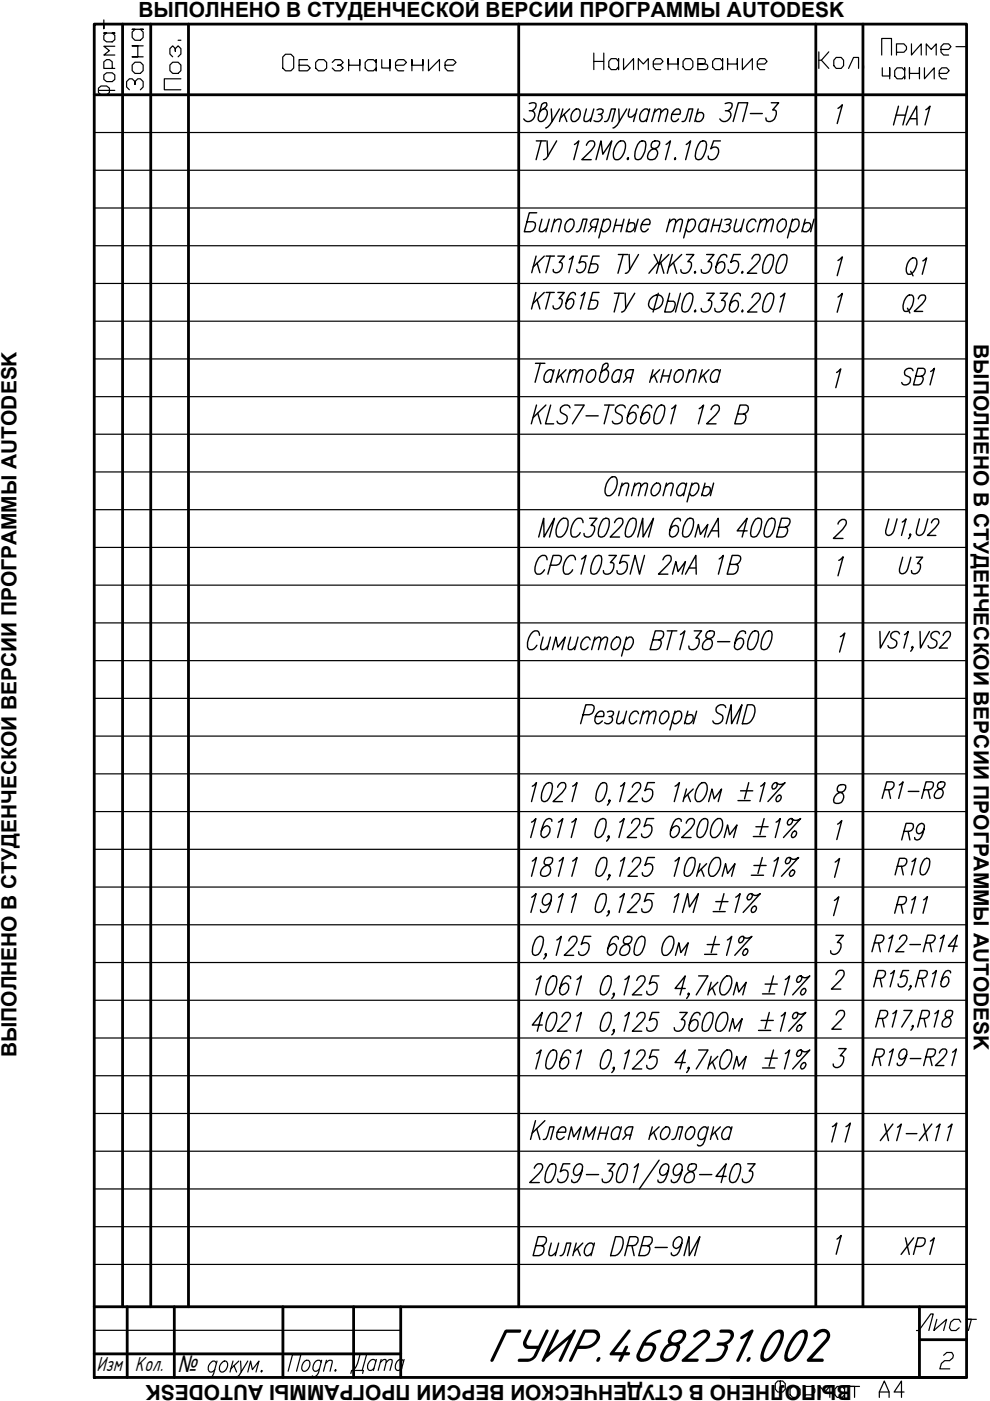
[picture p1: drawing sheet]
<svg xmlns="http://www.w3.org/2000/svg" width="210mm" height="297mm" viewBox="0 0 210 297" stroke-linecap="round" stroke-linejoin="round" font-family="sans-serif">
<!-- layer: 0 -->
<g fill="none" stroke="#000" stroke-width=".59">
<path d="M20 5.1h184.9v286.9h-184.9zM26 5.1v272M32 5.1v272M40 5.1v272M110 5.1v272M173 5.1v272M183 5.1v272M20 20.1h184.9M20 277.1h184.9M27 277.1v14.9M37 277.1v14.9M60 277.1v14.9"/>
<path d="M75 277.1v14.9M85 277.1v14.9M194.9 277.1v14.9M20 287h65M154.9 292h50"/>
</g>
<g fill="none" stroke="#000" stroke-width=".25">
<path d="M20 5.1v15M40 5.1h70M173 5.1h10M20 28.1h184.9M20 36.1h184.9M20 44.1h184.9M20 52.1h184.9M20 60.1h184.9M20 68.1h184.9M20 76.1h184.9M20 84.1h184.9M20 92.1h184.9"/>
<path d="M20 100.1h184.9M20 108.1h184.9M20 116.1h184.9M20 124.1h184.9M20 132.1h184.9M20 140.1h184.9M20 148.1h184.9M20 156.1h184.9M20 164.1h184.9M20 172.1h184.9M20 180.1h184.9M20 188.1h184.9"/>
<path d="M20 196.1h184.9M20 204.1h184.9M20 212.1h184.9M20 220.1h184.9M20 228.1h184.9M20 236.1h184.9M20 244.1h184.9M20 252.1h184.9M20 260.1h184.9M20 268.1h184.9M20 282.1h65M20 287h65"/>
<path d="M20 292h184.9M200.1 287.3l.6-.5h1.1l.3 .5-.1 .6-.7 .6h-1l-.7 .6-.3 1.1h2.1"/>
</g>
<g fill="none" stroke="#000" stroke-width=".3">
<path d="M112.2 22l.6-.2 .8 .2a1.29 1.29 0 0 1-.8 1.5 1.17 1.17 0 0 1 .6 1.1 1.17 1.17 0 0 1-.8 1 1.11 1.11 0 0 1-1.6-.4M112.2 23.5h.6M115.2 23.1h.4a1.64 1.64 0 0 1-.7 2.7h-.4l-.2-.2-.2-.6 .8-2.8a.67 .67 0 0 1 1-.2 1.35 1.35 0 0 1-1 1.3l-.4 .4M116.9 23.1l.2 2.7 1.5-2.7M117.1 25.8a2.06 2.06 0 0 1-1.4 1.3M119.3 23.1l-.7 2.7M119.6 24.2l.6 1.6M120.8 23.1l-2 1.9M121.5 23.7l.7-.6h.4a1.6 1.6 0 0 1 .3 1.7 1.6 1.6 0 0 1-1.4 1 1.38 1.38 0 0 1 0-2.1zM124.3 23.1l-.5 1.9v.6l.2 .2h.5l.9-.8M125.9 23.1l-.7 2.7M126.6 23.3l.4-.2h.5l.3 .2a.76 .76 0 0 1-.9 .9"/>
<path d="M127.3 24.2l.3 .4a1.05 1.05 0 0 1-.5 1.1 1.05 1.05 0 0 1-1.2-.1M128.2 25.8l.6-.2 .8-2.5h.9l-.7 2.7M131.2 23.1l.1 2.7 1.6-2.7M131.3 25.8a2.06 2.06 0 0 1-1.3 1.3M133.5 23.1l-.3 1v.5l.2 .2h.5l.9-.7M135 23.1l-.7 2.7M137.6 23.7l-.4-.6a1.6 1.6 0 0 0-1.4 1 1.6 1.6 0 0 0 .3 1.7h.4l.7-.6M137.8 23.1l-.8 2.7M138.7 23.9l.9-.8h.3l.2 .2v.6l-.5 1.9M138.9 23.1l-.7 2.7M140.1 23.9l1-.8 .5 .2v.6l-.5 1.9M142.5 24.2h1.6a.71 .71 0 0 0 .1-.8 .71 .71 0 0 0-.7-.3 1.88 1.88 0 0 0-1 2.5l.2 .2h.5l.7-.6"/>
<path d="M144.6 25.8l.6-.2 .8-2.5h.9l-.7 2.7M147.7 24.2a.76 .76 0 0 1 .9-.4 .76 .76 0 0 1 .6 .8 1.08 1.08 0 0 1-1.7 1l-.1-.2M148 23.1l-.7 2.7M153.8 22l.6-.2 .8 .2a1.27 1.27 0 0 1-.9 1.5 1 1 0 0 1 .3 1.7 1.16 1.16 0 0 1-2 0M153.8 23.5h.5M155.4 25.8l1.1-4h2l-1 4M159.1 24.1h2.5M163.5 21.8h1.6l-1.3 1.5 .7 .2a1.57 1.57 0 0 1-.3 1.7 1.57 1.57 0 0 1-1.7 .4l-.1-.6M177.7 23l.9-.8-1.1 4M113.8 45.1h-1.6l-1 4h1.2a1.43 1.43 0 0 0 1-1.9l-.4-.2h-1.3M114.9 46.5l-.6 2.4 .3 .2h.4l1-.7M116.5 46.5l-.8 2.6"/>
<path d="M117.4 47.2l.9-.7h.4l.3 .1v.4l-.6 2.1M117.6 46.5l-.7 2.6M120.1 47l.8-.5h.4a1.63 1.63 0 0 1-1.1 2.6 1.39 1.39 0 0 1-.1-2.1zM122.2 49.1l.6-.2 .3-.5 .5-1.9h.9l-.8 2.6M125.6 48.2l-.8 .9M126.4 48.2h-.8a.94 .94 0 0 1-.4-1 .94 .94 0 0 1 .8-.7h.9l-.7 2.6M127.9 47l.7-.5h.4a1.1 1.1 0 0 1 .3 1.5 1.48 1.48 0 0 1-1.4 1.1l-.4-.6M128 46.5l-1 3.9M130.4 47.8h1.6M130.7 46.5l-.7 2.6M131.1 54h2M132.1 54l-1.1 3.9"/>
<path d="M132.3 46.5l-.7 2.6M133.1 47.6a.78 .78 0 0 1 1.1-.4 .78 .78 0 0 1 .3 1.2 .91 .91 0 0 1-.7 .7 .91 .91 0 0 1-1-.3M133.4 54l.1 3.2M133.4 46.5l-.6 2.6M135.3 46.5l-.7 2.6M135.4 54l-1.9 3.2a1.02 1.02 0 0 1-.9 .7M136 47.6h1.7a.71 .71 0 0 0 .1-.8 .71 .71 0 0 0-.8-.3 1.92 1.92 0 0 0-.9 2.4l.2 .2h.4l.8-.6M138.7 54l1 2 2.1-2M139.5 55.7l-1.9 2.2M139.7 56h.1M140.1 55.7l.7 2.2M140.3 54l-1.1 3.9"/>
<path d="M141.8 47.2l.9-.7 .6 .1v.6l-.6 1.9M142 46.5l-.7 2.6M142.5 54l-1 3.9M142.8 55.7l.7 2.2M143.3 47.2l.8-.7 .6 .1-.6 2.5M144.5 54l-2.7 2.6M145.5 54h1.6l-1.3 1.5 .7 .2a1.59 1.59 0 0 1-.3 1.7 1.59 1.59 0 0 1-1.7 .4l-.1-.6M145.9 47l.7-.5h.4a1.64 1.64 0 0 1-.7 2.6h-.4l-.4-.6M146 46.5l-1.1 3.9M147.4 57.6l.1 .2-.2 .1-.1-.1zM149.8 54h1.6l-1.3 1.5 .7 .2a1.59 1.59 0 0 1-.3 1.7 1.59 1.59 0 0 1-1.7 .4l-.1-.6M150.2 47l-.5-.5a1.76 1.76 0 0 0-1.4 2.4l.3 .2h.4l.7-.6"/>
<path d="M150.3 46.5l-.7 2.6M151.1 47.8h1.6M151.5 46.5l-.8 2.6M153 46.5l-.7 2.6M153.7 46.6l.5-.1 .8 .1a.8 .8 0 0 1-1 1M154.1 54.5v-.4l-.4-.1-.8 .1a5.2 5.2 0 0 0-1.1 3.3l.1 .4a1.23 1.23 0 0 0 1.8-1.2l-.2-.9a.94 .94 0 0 0-1.4 .3l-.3 .6M154.4 47.6l.4 .4a1.06 1.06 0 0 1-.6 1 1.06 1.06 0 0 1-1.1-.1M156.2 46.5l-.5 1.9v.5l.2 .2h.4l.9-.7M157 54h-1.5l-.6 1.7a.95 .95 0 0 1 1.7 .2 1.72 1.72 0 0 1-1.7 2l-.4-.1-.1-.6M157.2 57.8l.2-.2 .1 .2-.2 .1zM157.7 46.5l-.7 2.6M159.4 54.9l.1-.2a1.03 1.03 0 0 1 1.5-.6 1.16 1.16 0 0 1-.2 1.4l-2.3 2.4h1.9"/>
<path d="M160.3 47l-.4-.5a1.6 1.6 0 0 0-1.4 .9 1.6 1.6 0 0 0 .2 1.7h.5l.7-.6M161.1 47.2l.9-.7 .6 .1-.6 2.5M161.3 46.5l-.7 2.6M162.5 47.2l.9-.7 .6 .1v.6l-.6 1.9M162.8 54.1l.4-.1 .7 .1a4.5 4.5 0 0 1-1 3.7l-.4 .1-.7-.1a4.1 4.1 0 0 1 1-3.7zM165.1 47l.8-.5h.4a1.6 1.6 0 0 1 .3 1.7 1.6 1.6 0 0 1-1.5 .9 1.45 1.45 0 0 1 0-2.1zM165.6 54.1l.5-.1 .7 .1a4.1 4.1 0 0 1-1 3.7l-.5 .1-.7-.1a4.5 4.5 0 0 1 1-3.7zM167.9 47l.7-.5h.4a1.63 1.63 0 0 1-1.1 2.6l-.4-.6M168 46.5l-1 3.9M170.4 47.6a.79 .79 0 0 1 .9-.4 .79 .79 0 0 1 .6 .8 1.34 1.34 0 0 1-1.5 1.1l-.3-.3M170.7 46.5l-.7 2.6M172.6 46.5l-.7 2.6"/>
<path d="M177.7 55.2l.9-.7-1.1 3.9M177.4 79l.9-.8-1.1 4M177.7 63l.9-.8-1.1 4M129.1 101.7a.97 .97 0 0 1 1.5-.4 3.2 3.2 0 0 1-1.3 3.8h-.6a2.3 2.3 0 0 1 .2-3zM131.7 103.2l.9-.8h.5l.2 .2v.4l-.5 2.1M131.9 102.4l-.7 2.7M134.4 103.2l.9-.8 .5 .2v.6l-.5 1.9M134.6 102.4l-.7 2.7M135.8 103.2l.9-.8 .6 .2-.6 2.5M138.9 102.6l.7-.2a1.1 1.1 0 0 1 .3 1.6 1.48 1.48 0 0 1-1.4 1.1 1.63 1.63 0 0 1 .4-2.5zM141.1 103.2l.9-.8 .7 .2v.4l-.5 2.1M141.3 102.4l-.7 2.7"/>
<path d="M145.5 103l-.5-.6a1.76 1.76 0 0 0-1.4 2.5l.3 .2h.4l.7-.6M145.6 102.4l-.7 2.7M146.6 103l.7-.6h.4a1.64 1.64 0 0 1-.7 2.7h-.4l-.4-.6M146.7 102.4l-1 4M149.1 103.6a.8 .8 0 0 1 1.2-.4 .8 .8 0 0 1 .2 1.1 .95 .95 0 0 1-.7 .8 .95 .95 0 0 1-1-.4M149.5 102.4l-.7 2.7M151.3 102.4l-.7 2.7M177.7 111.1a1.09 1.09 0 0 1 1.6-.8 1.05 1.05 0 0 1-.2 1.4l-2.4 2.5h2M177.8 118.8l1-.7-1.1 4M188.5 110l-.7 2.5 .2 .9a1.01 1.01 0 0 0 1.5-.9l.7-2.5M191.3 110.7l.8-.7-1 3.5M193.1 113.4l-.2 .1-.1-.1 .2-.2a.9 .9 0 0 1-.4 1"/>
<path d="M194.9 110l-.6 2.5v.5l.1 .4a1.04 1.04 0 0 0 1.6-.9l.7-2.5M197.5 110.9v-.2a.82 .82 0 0 1 .7-.7 .82 .82 0 0 1 .8 .3 1.52 1.52 0 0 1-.7 1.6l-1.7 1.6h1.8M114.4 134.7l-.2-.8a1.26 1.26 0 0 0-1.8 .8 3 3 0 0 0-.3 2.9 1.17 1.17 0 0 0 1.7-.8M115.1 135.1l-.5 1.9v.6l.3 .1h.4l.9-.7M116.7 135.1l-.7 2.6M117.1 137.7l.8-2.6 .4 2.1 1.5-2.1-.7 2.6M121 135.1l-.5 1.9v.6l.2 .1h.5l.8-.7M122.6 135.1l-.8 2.6M125.1 135.7l-.4-.6a1.75 1.75 0 0 0-1.4 2.5l.7 .1 .7-.5M125.9 135.8l1-.7 .5 .2v.5l-.5 1.9M126.2 135.1l-.8 2.6M127.4 135.8l.9-.7h.3l.2 .2-.5 2.4"/>
<path d="M130 135.7l.7-.6h.4a1.13 1.13 0 0 1 .3 1.5 1.19 1.19 0 0 1-1.6 1 1.7 1.7 0 0 1 .2-1.9zM132.7 135.7l.7-.6h.5a1.64 1.64 0 0 1-.8 2.6h-.4l-.4-.5M132.8 135.1l-1 4M138.4 135.7h1.3a1.22 1.22 0 0 0 .9-1.8l-.4-.1h-1.3l-1.1 3.9h1.3a1.44 1.44 0 0 0 1-1.9l-.4-.1M141.5 133.8h2M142.5 133.8l-1.1 3.9M144.3 134.5l.9-.7-1.1 3.9M147.2 133.8h1.6l-1.3 1.5h.5a1.51 1.51 0 0 1-.1 1.8 1.51 1.51 0 0 1-1.7 .5l-.2-.6M150 133.9a.85 .85 0 0 0-.1 1.4 1.26 1.26 0 0 1 1.1 1.5 1.26 1.26 0 0 1-1.6 .9l-.3-.1a1.72 1.72 0 0 1 1.7-2.3 1.12 1.12 0 0 0 .6-1.4l-.4-.1zM152.1 136h2.6M158.1 134.3l-.1-.4-.4-.1-.7 .1a5.6 5.6 0 0 0-1.2 3.3l.2 .4 .4 .1a1.6 1.6 0 0 0 1.2-2.2 .94 .94 0 0 0-1.4 .3l-.3 .6M159.6 133.9l.5-.1 .6 .1a4.5 4.5 0 0 1-.9 3.7l-.5 .1-.7-.1a4.1 4.1 0 0 1 1-3.7z"/>
<path d="M162.4 133.9l.5-.1 .7 .1a4.1 4.1 0 0 1-1 3.7l-.5 .1-.6-.1a4.5 4.5 0 0 1 .9-3.7zM178.2 135l.9-.8-1.1 4M186.6 133.9v3.5l2-3.5M190.7 134.4a.93 .93 0 0 0-1.4-.4 .93 .93 0 0 0-.1 1.4l.6 .3a.99 .99 0 0 1-.1 1.6 .99 .99 0 0 1-1.4-.4M191.8 134.6l.8-.7-1 3.5M193.5 137.2l-.1 .2-.1-.2 .2-.1a.9 .9 0 0 1-.4 1M195.1 133.9l.1 3.5 1.9-3.5M199.2 134.4a.93 .93 0 0 0-1.4-.4 .93 .93 0 0 0-.1 1.4l.6 .3a.99 .99 0 0 1-.1 1.6 .99 .99 0 0 1-1.4-.4M200 134.7v-.1a.82 .82 0 0 1 .7-.7 .82 .82 0 0 1 .8 .3 1.78 1.78 0 0 1-.7 1.5l-1.7 1.7h1.8M123.6 151.5h1.3a1.44 1.44 0 0 0 1-1.9l-.4-.2h-1.3l-1.1 4M126.2 151.9h1.8a.74 .74 0 0 0 0-.8 .74 .74 0 0 0-.7-.3 1.85 1.85 0 0 0-1 2.4l.2 .2h.5l.7-.5M128.8 150.9l.4-.1 .8 .1a.76 .76 0 0 1-.9 1"/>
<path d="M129.5 151.9a.85 .85 0 0 1 .4 .9 .85 .85 0 0 1-.8 .6h-.5l-.4-.2M131.3 150.8l-.6 2.4 .3 .2h.4l.9-.7M132.8 150.8l-.7 2.6M135.4 151.3l-.4-.5a1.63 1.63 0 0 0-1.2 2.6h.5l.7-.5M136.2 151.5l.9-.7 .5 .1v.6l-.5 1.9M136.4 150.8l-.7 2.6M137.6 151.5l1-.7 .5 .1v.6l-.5 1.9M140.3 151.3l.7-.5h.4a1.64 1.64 0 0 1-.7 2.6h-.4a1.13 1.13 0 0 1-.3-1.5zM143 151.3l.7-.5h.4a1.6 1.6 0 0 1 .3 1.7 1.6 1.6 0 0 1-1.4 .9l-.5-.5M143.1 150.8l-1.1 4M145.5 151.9a.76 .76 0 0 1 .9-.4 .76 .76 0 0 1 .6 .8 1.08 1.08 0 0 1-1.7 .9l-.1-.1M145.8 150.8l-.7 2.6"/>
<path d="M147.7 150.8l-.7 2.6M153.9 150a1.05 1.05 0 0 0-1.6-.4 1.05 1.05 0 0 0-.2 1.6l.8 .3a1.12 1.12 0 0 1-.1 1.7 1.12 1.12 0 0 1-1.7-.3M154 153.4l1-4 .1 4 2.2-4-1 4M158.5 149.4h1a1.26 1.26 0 0 1 .6 1.5 2.4 2.4 0 0 1-2.7 2.5zM112.7 174.3l.9-.7-1.1 4M112.9 166.7l.8-.8-1 4.1M115.9 166.1l.4-.2 .7 .2a4.4 4.4 0 0 1-1 3.6l-.4 .3-.7-.3a4 4 0 0 1 1-3.6zM117 174.1v-.3l-.4-.2-.8 .2a6 6 0 0 0-1.1 3.2l.5 .6a1.59 1.59 0 0 0 1.2-2.3l-.4-.2a1.52 1.52 0 0 0-1.2 1.1M118.2 166.9l.1-.2a1.05 1.05 0 0 1 1.5-.6 1.11 1.11 0 0 1-.2 1.4l-2.3 2.5h2M118.4 174.3l.9-.7-1.1 4M121.2 174.3l1-.7-1.1 4M121.4 166.7l.9-.8-1 4.1"/>
<path d="M127.3 173.8l.5-.2 .6 .2a4 4 0 0 1-1 3.6l-.4 .2-.7-.2a4.4 4.4 0 0 1 1-3.6zM127.4 166.1l.5-.2 .7 .2a4 4 0 0 1-1 3.6l-.5 .3-.7-.3a4.4 4.4 0 0 1 1-3.6zM129.2 177.4l-.3 .2v-.2l.2-.2a1 1 0 0 1-.5 1.1M129.3 169.7l-.2 .3-.1-.3 .2-.1a1.19 1.19 0 0 1-.4 1.1M131.4 174.3l.9-.7-1.1 4M131.6 166.7l.9-.8-1.1 4.1M133.9 174.5a1.09 1.09 0 0 1 1.7-.7 1.11 1.11 0 0 1-.3 1.3l-2.3 2.5h2M134.1 166.9a1.09 1.09 0 0 1 1.6-.8 1.11 1.11 0 0 1-.2 1.4l-2.4 2.5h2M138.6 173.6h-1.4l-.6 1.7a.97 .97 0 0 1 1.6 .2 1.73 1.73 0 0 1-1.7 2.1l-.4-.2-.1-.6M138.8 165.9h-1.5l-.6 1.8a.97 .97 0 0 1 1.7 .1 1.73 1.73 0 0 1-1.7 2.2l-.4-.3-.1-.5M143.1 166.7l1-.8-1.1 4.1M144.4 174.1v-.3l-.6-.2a3 3 0 0 0-1.6 2.6l-.1 .8 .2 .4 .4 .2a1.59 1.59 0 0 0 1.1-2.3l-.3-.2a1.61 1.61 0 0 0-1.3 1.1"/>
<path d="M145.5 174.5v-.2a1.05 1.05 0 0 1 1.6-.5 1.11 1.11 0 0 1-.2 1.3l-2.4 2.5h2M145.5 167.3l-.7 2.7M145.8 168.4l.6 1.6M147 167.3l-2 1.9M148.2 166.5a.97 .97 0 0 1 1.5-.4 3.1 3.1 0 0 1-1.3 3.9h-.6a2.3 2.3 0 0 1 .2-3.1zM148.8 173.8l.5-.2 .7 .2a4.4 4.4 0 0 1-1 3.6l-.5 .2-.6-.2a4 4 0 0 1 .9-3.6zM150.2 170l.8-2.7 .4 2.1 1.6-2.1-.7 2.7M151.5 174.1a.97 .97 0 0 1 1.5-.3 3.2 3.2 0 0 1-1.3 3.8h-.6a2.3 2.3 0 0 1 .1-3.1zM153.5 177.6l.8-2.7 .4 2.1 1.6-2.1-.8 2.7M156.5 169.7h2.5M157 167.7h2.6M158.7 165.9l-.8 3.5"/>
<path d="M159.7 177.4h2.6M160.3 175.3h2.6M161.3 166.7l.9-.8-1.1 4.1M162 173.6l-.9 3.4M164.5 174.3l.9-.7-1 4M164.6 165.9a.89 .89 0 0 1-.8 1.4 .89 .89 0 0 1 .8-1.4 1.19 1.19 0 0 0 1.9 0l-3.7 4.1M164.8 168.8l.7-.2a.89 .89 0 0 1-.8 1.4l-.2-.4zM167.9 173.6a.89 .89 0 0 1-.8 1.3 .89 .89 0 0 1 .8-1.3 1.23 1.23 0 0 0 1.9 0l-3.7 4M168.1 176.4l.6-.2a.89 .89 0 0 1-.8 1.4l-.1-.4zM177.6 174.7l.9-.7-1.1 4M177.8 166.5a.88 .88 0 0 0 0 1.4 1.26 1.26 0 0 1 1.1 1.5 1.26 1.26 0 0 1-1.7 .9l-.3-.1a1.78 1.78 0 0 1 1.7-2.3 1.12 1.12 0 0 0 .7-1.4l-.4-.1zM112.7 190.2l1-.7-1.1 3.9"/>
<path d="M112.9 182.6l.8-.8-1 4M114 198.7l.4-.2 .7 .2a4.4 4.4 0 0 1-1 3.6l-.5 .3-.6-.3a4 4 0 0 1 1-3.6zM115.7 182a.88 .88 0 0 0 0 1.3 1.26 1.26 0 0 1 1 1.6 1.26 1.26 0 0 1-1.6 .9l-.4-.2a1.76 1.76 0 0 1 1.8-2.3 1.12 1.12 0 0 0 .6-1.3l-.3-.2zM116.9 190.8a1.21 1.21 0 0 1-1.7 1 1.57 1.57 0 0 1 1.2-2.3l.4 .1a3.8 3.8 0 0 1-1 3.7l-.8 .1-.4-.1v-.4M118.1 199.3l.9-.8-1.1 4.1M118.4 190.2l1-.7-1.1 3.9M118.6 182.6l.9-.8-1.1 4M120.6 199.5v-.2a1.05 1.05 0 0 1 1.6-.6 1.11 1.11 0 0 1-.2 1.4l-2.4 2.5h2M121.3 190.2l.9-.7-1 3.9M121.4 182.6l.9-.8-1.1 4M125.3 198.5h-1.4l-.7 1.8a1.01 1.01 0 0 1 1.7 .1 1.78 1.78 0 0 1-1.7 2.2l-.4-.3-.1-.5M127.3 189.6l.5-.1 .6 .1a4.1 4.1 0 0 1-.9 3.7l-.5 .1-.7-.1a4.5 4.5 0 0 1 1-3.7z"/>
<path d="M127.4 182l.5-.2 .7 .2a4 4 0 0 1-1 3.6l-.5 .2-.7-.2a4.5 4.5 0 0 1 1-3.6zM129.2 193.3l-.2 .1-.1-.1 .2-.2a.96 .96 0 0 1-.4 1.1M129.3 185.6l-.2 .2-.1-.2 .2-.2a1.05 1.05 0 0 1-.4 1.1M131.1 199.1v-.4l-.4-.2-.8 .2a6 6 0 0 0-1.1 3.3l.5 .6a1.59 1.59 0 0 0 1.2-2.3l-.3-.2a1.5 1.5 0 0 0-1.3 1.1M131.4 190.2l1-.7-1.1 3.9M131.6 182.6l.9-.8-1.1 4M132.5 198.7a.83 .83 0 0 0 0 1.4 1.28 1.28 0 0 1 1 1.5 1.28 1.28 0 0 1-1.6 1l-.4-.3a1.6 1.6 0 0 1 1.2-2 1.22 1.22 0 0 0 1.2-1.6l-.3-.2h-.6zM133.9 190.4l.1-.2a.91 .91 0 0 1 .7-.7 .91 .91 0 0 1 1 .4 1.7 1.7 0 0 1-.7 1.6l-2 1.9h2M134.1 182.7v-.1a.95 .95 0 0 1 .7-.8 .95 .95 0 0 1 1 .4 1.87 1.87 0 0 1-.8 1.7l-1.9 1.9h2M135.5 198.7l.5-.2 .7 .2a4 4 0 0 1-1 3.6l-.5 .3-.7-.3a4.4 4.4 0 0 1 1-3.6zM138.6 189.5h-1.4l-.6 1.7a.95 .95 0 0 1 1.7 .2 1.58 1.58 0 0 1-.5 1.6 1.58 1.58 0 0 1-1.6 .3l-.1-.6M138.8 181.8h-1.5l-.6 1.7a.95 .95 0 0 1 1.7 .2 1.77 1.77 0 0 1-1.7 2.1l-.4-.2-.1-.6"/>
<path d="M141.5 198.7l.4-.2h.5a2.35 2.35 0 0 1-.1 3.1 1.52 1.52 0 0 1-1.5 1 2.85 2.85 0 0 1 .7-3.9zM143 190.2l.9-.7-1 3.9M143.1 182.6l1-.8-1.1 4M144.7 193.4l1.1-3.9 .4 2.8 1.9-2.8-1.1 3.9M146.1 182l.5-.2 .7 .2a4 4 0 0 1-1 3.6l-.5 .2-.6-.2a4.5 4.5 0 0 1 .9-3.6zM148.4 183.1l-.7 2.7M148.7 184.3l.6 1.5M149.8 183.1l-1.9 1.9M151 182.4a1.04 1.04 0 0 1 1.6-.4 3.2 3.2 0 0 1-1.3 3.8h-.6a2.35 2.35 0 0 1 .1-3.1zM151.2 193.3h2.6M151.7 198.5l-.9 3.5M151.8 191.2h2.5"/>
<path d="M153.1 185.8l.7-2.7 .5 2.1 1.5-2.1-.7 2.7M153.5 189.5l-.9 3.4M154.2 199.3l1-.8-1.1 4.1M156 190.2l.9-.7-1 3.9M157.6 198.5a.89 .89 0 0 1-.8 1.4 .89 .89 0 0 1 .8-1.4 1.23 1.23 0 0 0 1.8 0l-3.6 4.1M159.3 185.6h2.6M159.3 189.5a.85 .85 0 0 1 .1 .9 .85 .85 0 0 1-.8 .4 .85 .85 0 0 1 0-.9 .85 .85 0 0 1 .7-.4 1.25 1.25 0 0 0 1.9 0l-3.6 3.9M159.6 192.3l.6-.2a.85 .85 0 0 1 0 .9 .85 .85 0 0 1-.8 .4l-.1-.3zM159.9 183.5h2.5M161.6 181.8l-.9 3.4M164.1 182.6l1-.8-1.1 4M167.5 181.8a.85 .85 0 0 1 0 .9 .85 .85 0 0 1-.8 .4 .84 .84 0 0 1 .2-1.2 .84 .84 0 0 1 1.2 .3h.4l.8-.4-3.6 4"/>
<path d="M167.7 184.6l.6-.1a.86 .86 0 0 1-.7 1.3l-.3-.4zM176.9 190.9l.9-.8-1.1 4M177.1 182.8l.9-.8-1 4M177.2 198.3h1.6l-1.3 1.5h.5l.2 .3a1.78 1.78 0 0 1-1.6 2.2l-.4-.2-.1-.5M113.8 207.7l.9-.8-1.1 4M115 217.3h-2.1l2.1-2.6-1.1 3.9M115.8 202.3l-.1 .3-.2-.3 .2-.1a1 1 0 0 1-.4 1.1M116.8 207.1l.5-.2 .6 .2a4 4 0 0 1-.9 3.6l-.5 .2-.7-.2a4.4 4.4 0 0 1 1-3.6zM116.8 214.8l.5-.1 .6 .1a4.1 4.1 0 0 1-.9 3.7l-.5 .1-.7-.1a4.5 4.5 0 0 1 1-3.7zM119.2 215.6v-.2a1.09 1.09 0 0 1 1.6-.6 1.1 1.1 0 0 1-.2 1.4l-2.4 2.4h2M121 207.5l-.1-.4-.6-.2a3.1 3.1 0 0 0-1.6 2.7v.7l.1 .4 .4 .2a1.59 1.59 0 0 0 1.2-2.3l-.4-.2a1.5 1.5 0 0 0-1.3 1.2M122.3 207.7l1-.8-1.1 4"/>
<path d="M122.3 215.4l1-.7-1.1 3.9M128.4 207.1l.5-.2 .6 .2a4 4 0 0 1-1 3.6l-.4 .2-.7-.2a4.4 4.4 0 0 1 1-3.6zM128.4 214.8l.5-.1 .6 .1a4.1 4.1 0 0 1-1 3.7l-.4 .1-.7-.1a4.5 4.5 0 0 1 1-3.7zM130.3 210.7l-.3 .2v-.2l.2-.1a1 1 0 0 1-.5 1.1M130.3 218.5l-.3 .1v-.1l.2-.2a.96 .96 0 0 1-.5 1.1M132.5 207.7l.9-.8-1.1 4M132.5 215.4l.9-.7-1.1 3.9M135 207.9a1.09 1.09 0 0 1 1.7-.8 1.11 1.11 0 0 1-.3 1.3l-2.3 2.5h2M135 215.6l.1-.2a1.03 1.03 0 0 1 1.6-.6 1.16 1.16 0 0 1-.3 1.4l-2.3 2.4h2M139.7 206.9h-1.4l-.6 1.7a.97 .97 0 0 1 1.6 .2 1.73 1.73 0 0 1-1.7 2.1l-.4-.2-.1-.5M139.7 214.7h-1.4l-.6 1.7a.95 .95 0 0 1 1.6 .2 1.58 1.58 0 0 1-.4 1.6 1.58 1.58 0 0 1-1.7 .3l-.1-.6M143.2 202.6l.7-2.7 .5 2.1 1.5-2.1-.7 2.7"/>
<path d="M144.1 214.7h1.6l-1.3 1.5 .7 .2a1.59 1.59 0 0 1-.3 1.7 1.59 1.59 0 0 1-1.7 .4l-.1-.6M145.3 209.6h-2.2l2.2-2.7-1.1 4M146.1 210.7l-.2 .2-.1-.2 .2-.1a1.05 1.05 0 0 1-.4 1.1M148.1 206.9h2l-2.5 4M148.4 215.2v-.4l-.4-.1-.8 .1a5.6 5.6 0 0 0-1.2 3.3l.3 .4 .3 .1a1.55 1.55 0 0 0 1.2-2.2 .94 .94 0 0 0-1.4 .3l-.3 .6M149.4 202.3h2.6M149.9 214.8l.5-.1 .7 .1a4.5 4.5 0 0 1-1 3.7l-.5 .1-.6-.1a4.1 4.1 0 0 1 .9-3.7zM149.9 200.3h2.6M150.8 208.3l-.7 2.6M151 209.4l.6 1.5M152.2 208.3l-1.9 1.9M152.6 215.2a1.04 1.04 0 0 1 1.5-.4 3.2 3.2 0 0 1-1.3 3.8h-.6a1.3 1.3 0 0 1-.4-1.5l.2-.9z"/>
<path d="M153.4 207.5a.97 .97 0 0 1 1.5-.4 3.2 3.2 0 0 1-1.3 3.8h-.5a2.35 2.35 0 0 1 .1-3zM154.6 218.6l.8-2.6 .4 2.1 1.6-2.1-.8 2.6M155.5 210.9l.7-2.6 .4 2 1.6-2-.7 2.6M157.8 201.4l.6-.2a.89 .89 0 0 1-.8 1.4l-.2-.4zM160.8 218.5h2.6M161.4 216.4h2.6M161.7 210.7h2.6M162.2 208.6h2.6M163.1 214.7l-.9 3.4M164 206.9l-.9 3.4M165.7 215.4l.8-.7-1 3.9M166.5 207.7l.9-.8-1.1 4"/>
<path d="M169 214.7a.85 .85 0 0 1 0 .9 .85 .85 0 0 1-.8 .4 .85 .85 0 0 1 0-.9 .85 .85 0 0 1 .8-.4 1.23 1.23 0 0 0 1.9 0l-3.7 3.9M169.2 217.5l.6-.2a.85 .85 0 0 1 .1 .9 .85 .85 0 0 1-.9 .4l-.1-.3zM169.8 206.9a.89 .89 0 0 1-.8 1.4 .79 .79 0 0 1 .1-1.1 .79 .79 0 0 1 1-.1 1.34 1.34 0 0 0 1.6-.2l-3.6 4M170.1 209.8l.6-.2a.89 .89 0 0 1-.8 1.3l-.2-.3zM177.2 206.7l.1-.2a1.03 1.03 0 0 1 1.6-.6 1.16 1.16 0 0 1-.3 1.3l-2.3 2.5h2M177.3 215.2v-.2a.95 .95 0 0 1 .8-.8 .95 .95 0 0 1 .9 .4 1.64 1.64 0 0 1-.7 1.7l-1.9 1.9h2M185.7 207.4h1.2a1.04 1.04 0 0 0 .7-1.5l-.3-.1h-1.1l-.9 3.4M186.2 215.9h1.1a1.07 1.07 0 0 0 .8-1.5l-.4-.2h-1.1l-.9 3.5M186.6 207.4l.4 1.8M187.1 215.9l.4 1.8M188.8 206.4l.9-.6-1 3.4M189.3 214.9l.8-.7-.9 3.5"/>
<path d="M191.6 214.2h1.8l-2.2 3.5M192.7 205.8h-1.3l-.5 1.4a.87 .87 0 0 1 1.5 .2 1.42 1.42 0 0 1-1.9 1.7l-.1-.5M193.2 209.1l-.2 .1-.1-.1 .2-.2a.83 .83 0 0 1-.4 1M193.6 217.6l-.2 .1v-.1l.1-.2v.5l-.4 .5M194.6 207.4h1.1a1.1 1.1 0 0 0 .8-1.5l-.3-.1h-1.2l-.9 3.4M195.1 215.9h1.1a1.13 1.13 0 0 0 .8-1.5l-.4-.2h-1.1l-.9 3.5M195.5 207.4l.4 1.8M195.9 215.9l.4 1.8M197.7 206.4l.8-.6-.9 3.4M198.2 214.9l.8-.7-.9 3.5M200.7 214.4a.77 .77 0 0 0 0 1.2 1.07 1.07 0 0 1 .8 1.5 1.07 1.07 0 0 1-1.7 .3 1.71 1.71 0 0 1 1.6-1.8 1.08 1.08 0 0 0 .6-1.2l-.4-.2zM201.5 206.3v-.4l-.6-.1a2.58 2.58 0 0 0-1.3 2.3l-.1 .7 .1 .3a1.16 1.16 0 0 0 1.4-.6 1.16 1.16 0 0 0-.3-1.4 1.24 1.24 0 0 0-1.1 1"/>
<path d="M113.5 237.6l-1 4M113.8 223.4l.9-.8-1.1 4M113.8 239.3l.7 2.3M115.5 237.6l-2.7 2.7M116.8 222.8l.5-.2 .6 .2a4 4 0 0 1-.9 3.6l-.5 .2-.7-.2a4.4 4.4 0 0 1 1-3.6zM121 223.2l-.1-.4-.6-.2a3.1 3.1 0 0 0-1.6 2.7v.7l.1 .4 .4 .2a1.59 1.59 0 0 0 1.2-2.2l-.4-.3a1.5 1.5 0 0 0-1.3 1.2M122.3 223.4l1-.8-1.1 4M127.5 238.9l-.8 2.7M128.4 222.8l.5-.2 .6 .2a4 4 0 0 1-1 3.6l-.4 .2-.7-.2a4.4 4.4 0 0 1 1-3.6zM129 238.9l-.7 2.7M130.3 226.4l-.3 .2v-.2l.2-.1a1 1 0 0 1-.5 1.1M131.6 239.5l-.4-.6a1.6 1.6 0 0 0-1.4 1 1.6 1.6 0 0 0 .2 1.7h.5l.7-.6"/>
<path d="M131.7 238.9l-.7 2.7M132.5 223.4l.9-.8-1.1 4M135 223.6a1.09 1.09 0 0 1 1.7-.8 1.11 1.11 0 0 1-.3 1.3l-2.3 2.5h2M138.3 238.9l-.7 2.7M139.7 222.6h-1.4l-.6 1.8a.97 .97 0 0 1 1.6 .1 1.73 1.73 0 0 1-1.7 2.1l-.4-.2-.1-.5M139.7 238.9l-1.9 1.9M140.5 239.5l.7-.6h.4a1.64 1.64 0 0 1-.7 2.7h-.4a1.1 1.1 0 0 1-.3-1.5zM145.3 225.3h-2.2l2.2-2.7-1.1 4M146.1 226.4l-.2 .2-.1-.2 .2-.1a1.05 1.05 0 0 1-.4 1.1M146.1 239.1l.4-.2h.4a1.13 1.13 0 0 1 .3 1.5 1.19 1.19 0 0 1-1.7 1 1.79 1.79 0 0 1 .6-2.3zM148.1 222.6h2l-2.5 4M150 239.5a.71 .71 0 0 0-1.2-.4 1.58 1.58 0 0 0-.3 2.5h.4l.7-.6"/>
<path d="M150.2 238.9l-.8 3.1a1.16 1.16 0 0 1-1.3 .9l-.2-.2M150.8 224l-.7 2.6M151 225.1l.6 1.5M151.3 238.9l-.7 2.7M152.2 224l-1.9 1.9M152.7 238.9l-1.9 1.9M153.4 223.2a.97 .97 0 0 1 1.5-.4 3.2 3.2 0 0 1-1.3 3.8h-.5a2.35 2.35 0 0 1 .1-3zM155 239.5l-.4-.6a1.78 1.78 0 0 0-1.4 2.5l.7 .2 .7-.6M155.2 238.9l-.7 2.7M155.5 226.6l.7-2.6 .4 2 1.6-2-.7 2.6M161.7 226.4h2.6M162.2 224.4h2.6"/>
<path d="M164 222.6l-.9 3.4M166.5 223.4l.9-.8-1.1 4M169.8 222.6a.89 .89 0 0 1-.8 1.4 .79 .79 0 0 1 .1-1.1 .79 .79 0 0 1 1-.1 1.34 1.34 0 0 0 1.6-.2l-3.6 4M170.1 225.5l.6-.2a.89 .89 0 0 1-.8 1.3l-.2-.3zM177.8 222.3h1.6l-1.3 1.5h.5l.2 .3a1.78 1.78 0 0 1-1.6 2.2l-.5-.3v-.4M113.3 247.7v-.2a1.06 1.06 0 0 1 1.6-.6 1.01 1.01 0 0 1-.2 1.4l-2.4 2.4h2M115.2 241.6l.6-.2 .8-2.5h.9l-.7 2.7M116.6 246.9l.5-.2 .7 .2a4.5 4.5 0 0 1-1 3.7l-.5 .1-.6-.1a4.5 4.5 0 0 1 .9-3.7zM118.2 240.1h1.7a.71 .71 0 0 0-.1-1 .71 .71 0 0 0-1 0 1.85 1.85 0 0 0-.6 2.3l.2 .2h.5l.7-.6M120.5 241.6l.7-2.7 .4 2.1 1.6-2.1-.7 2.7M120.8 246.7h-1.4l-.6 1.7a.95 .95 0 0 1 1.6 .3 1.58 1.58 0 0 1-.4 1.5 1.58 1.58 0 0 1-1.6 .4l-.2-.6M123.4 248.1a1.17 1.17 0 0 1-1.6 .9 1.57 1.57 0 0 1 1.2-2.3l.4 .2a4.1 4.1 0 0 1-1 3.7l-.8 .1-.4-.1v-.4"/>
<path d="M123.6 241.6l.7-2.7 .5 2.1 1.5-2.1-.7 2.7M124.3 249h2.6M127.1 240.3h1.6M128.8 246.7h1.6l-1.3 1.6 .7 .1a1.59 1.59 0 0 1-.3 1.7 1.59 1.59 0 0 1-1.7 .5l-.1-.6M131.8 246.9l.4-.2 .7 .2a4.5 4.5 0 0 1-.9 3.7l-.6 .1-.6-.1a4.1 4.1 0 0 1 1-3.7zM132.8 240.7l-.8 .9M133.7 240.7h-.9a1 1 0 0 1-.3-1.1 1 1 0 0 1 .8-.7h.9l-.7 2.7M134.5 247.5l.9-.8-1.1 4M138.6 240.1l.6 1.5M139.7 246l-4.1 6.1M141.7 248.1a1.17 1.17 0 0 1-1.6 .9 1.57 1.57 0 0 1 1.2-2.3l.3 .2 .2 .4a6 6 0 0 1-1.1 3.3l-.8 .1-.4-.1v-.4M142.5 241.6l.6-.2 .8-2.5h.8l-.7 2.7"/>
<path d="M144.6 248.1a1.19 1.19 0 0 1-1.7 .9 1.57 1.57 0 0 1 1.2-2.3l.4 .2a3.8 3.8 0 0 1-1 3.7l-.8 .1-.3-.1-.1-.4M146.2 246.9a.88 .88 0 0 0-.1 1.4 1.26 1.26 0 0 1 1.1 1.5 1.26 1.26 0 0 1-1.6 .9l-.4-.1a1.72 1.72 0 0 1 1.8-2.3 1.12 1.12 0 0 0 .6-1.4l-.4-.2zM148.3 249h2.6M151.6 240.1l.6 1.5M154 249.4h-2.2l2.2-2.7-1.1 4M155.8 246.9l.5-.2 .6 .2a4.2 4.2 0 0 1-.9 3.7l-.6 .1-.6-.1a4.1 4.1 0 0 1 1-3.7zM158.5 246.7h1.6l-1.3 1.6 .7 .1a1.59 1.59 0 0 1-.3 1.7 1.59 1.59 0 0 1-1.7 .5l-.1-.6M177.5 262.7l.9-.8-1.1 4"/>
</g>
<!-- layer: Title -->
<g fill="none" stroke="#000" stroke-width=".25">
<path d="M45.9 289.1l-.4-.5a1.39 1.39 0 0 0-1.2 .8 1.39 1.39 0 0 0 .2 1.5h.4l.7-.5M46 288.6l-.7 2.6a1.01 1.01 0 0 1-1.1 .8l-.2-.1M46.9 289.1l.6-.5h.4a1.4 1.4 0 0 1 .2 1.4 1.4 1.4 0 0 1-1.2 .9 1.14 1.14 0 0 1 0-1.8zM49.4 288.6l-.6 2.3M49.6 289.5l.6 1.4M50.6 288.6l-1.7 1.6M51 288.6l.1 2.3 1.4-2.3M51.1 290.9a1.64 1.64 0 0 1-1.1 1.1M52.5 290.9l.6-2.3 .4 1.8 1.4-1.8-.6 2.3M55.3 290.7l.2-.1 .1 .1-.2 .2zM61.1 290.7l.9-3.5h1.8l-.9 3.5M64.3 288.9l.4-.4 .7-.1a1.43 1.43 0 0 1-1.1 2.3 .97 .97 0 0 1-.2-1.3z"/>
<path d="M68.1 288.9l-.2-.4a1.13 1.13 0 0 0-1.5 1.2l-.1 .5 .4 .5h.4l.6-.5M68.2 288.4l-.7 2.7a1.09 1.09 0 0 1-1.1 .8l-.2-.2M69 289l.8-.6 .6 .1-.4 2.2M69.2 288.4l-.6 2.3"/>
</g>
<text font-size="10.9" x="103.1" y="288.7">ГУИР.468231.002</text>
<g font-size="7.9">
<text x="188.4" y="27.9">HA1</text>
<text x="112.2" y="123.1">CPC1035N 2мА 1B</text>
<text x="181.3" y="243.4" transform="rotate(-90 181.3 243.4)">11</text>
<text x="73" y="292.5">Дата</text>
</g>
<g font-size="7.5">
<text x="112.5" y="34.9">ТУ 12МО.081.105</text>
<text x="190.9" y="59.6">Q1</text>
<text x="129.1" y="67.4">ТУ ФЫ0.336.201</text>
<text x="190.1" y="67.7">Q2</text>
<text x="112.2" y="82.2">Тактовая кнопка</text>
<text x="111.5" y="91">KLS7-TS6601 12 В</text>
<text x="112.9" y="115">MOC3020M 60мА 400В</text>
<text x="111.8" y="267.4">Вилка DRB-9M</text>
</g>
<g font-size="7.1">
<text x="58.6" y="16.2">Обозначение</text>
<text x="124.5" y="15.9">Наименование</text>
<text x="172.5" y="15.9">Кол.</text>
<text x="185.6" y="13.1">Приме-</text>
<text x="25.4" y="21.2" transform="rotate(-90 25.4 21.2)">Формат</text>
<text x="31.4" y="20.1" transform="rotate(-90 31.4 20.1)">Зона</text>
<text x="39.2" y="20.1" transform="rotate(-90 39.2 20.1)">Поз.</text>
<text x="111.5" y="58.9">КТ315Б</text>
<text x="111.5" y="66.7">КТ361Б</text>
<text x="189.8" y="82.9">SB1</text>
<text x="189.4" y="122.8">U3</text>
<text x="185.9" y="170.4">R1-R8</text>
<text x="189.8" y="179.2">R9</text>
<text x="188.4" y="186.6">R10</text>
<text x="188.4" y="194.7">R11</text>
<text x="183.8" y="227.2">R19-R21</text>
<text x="185.6" y="243.1">X1-X11</text>
<text x="189.8" y="267.1">XP1</text>
<text x="193" y="283.3">Лист</text>
<text x="163" y="297.4">Формат А4</text>
</g>
<text font-size="6.6" x="183.8" y="202.8">R12-R14</text>
<text font-size="5.7" x="185.9" y="18">чание</text>
<text font-size="5.1" x="37.6" y="290.9">№</text>
<g font-size="4.8">
<text x="20.4" y="290.6">Изм</text>
<text x="28.6" y="290.6">Кол.</text>
</g>
<g font-size="4.4">
<text x="29.3" y="3.6">ВЫПОЛНЕНО В СТУДЕНЧЕСКОЙ ВЕРСИИ ПРОГРАММЫ AUTODESK</text>
<text x="206.5" y="73" transform="rotate(90 206.5 73)">ВЫПОЛНЕНО В СТУДЕНЧЕСКОЙ ВЕРСИИ ПРОГРАММЫ AUTODESK</text>
<text x="3.5" y="224.2" transform="rotate(-90 3.5 224.2)">ВЫПОЛНЕНО В СТУДЕНЧЕСКОЙ ВЕРСИИ ПРОГРАММЫ AUTODESK</text>
<text x="180.6" y="293.6" transform="rotate(-180 180.6 293.6)">ВЫПОЛНЕНО В СТУДЕНЧЕСКОЙ ВЕРСИИ ПРОГРАММЫ AUTODESK</text>
</g>
</svg>
